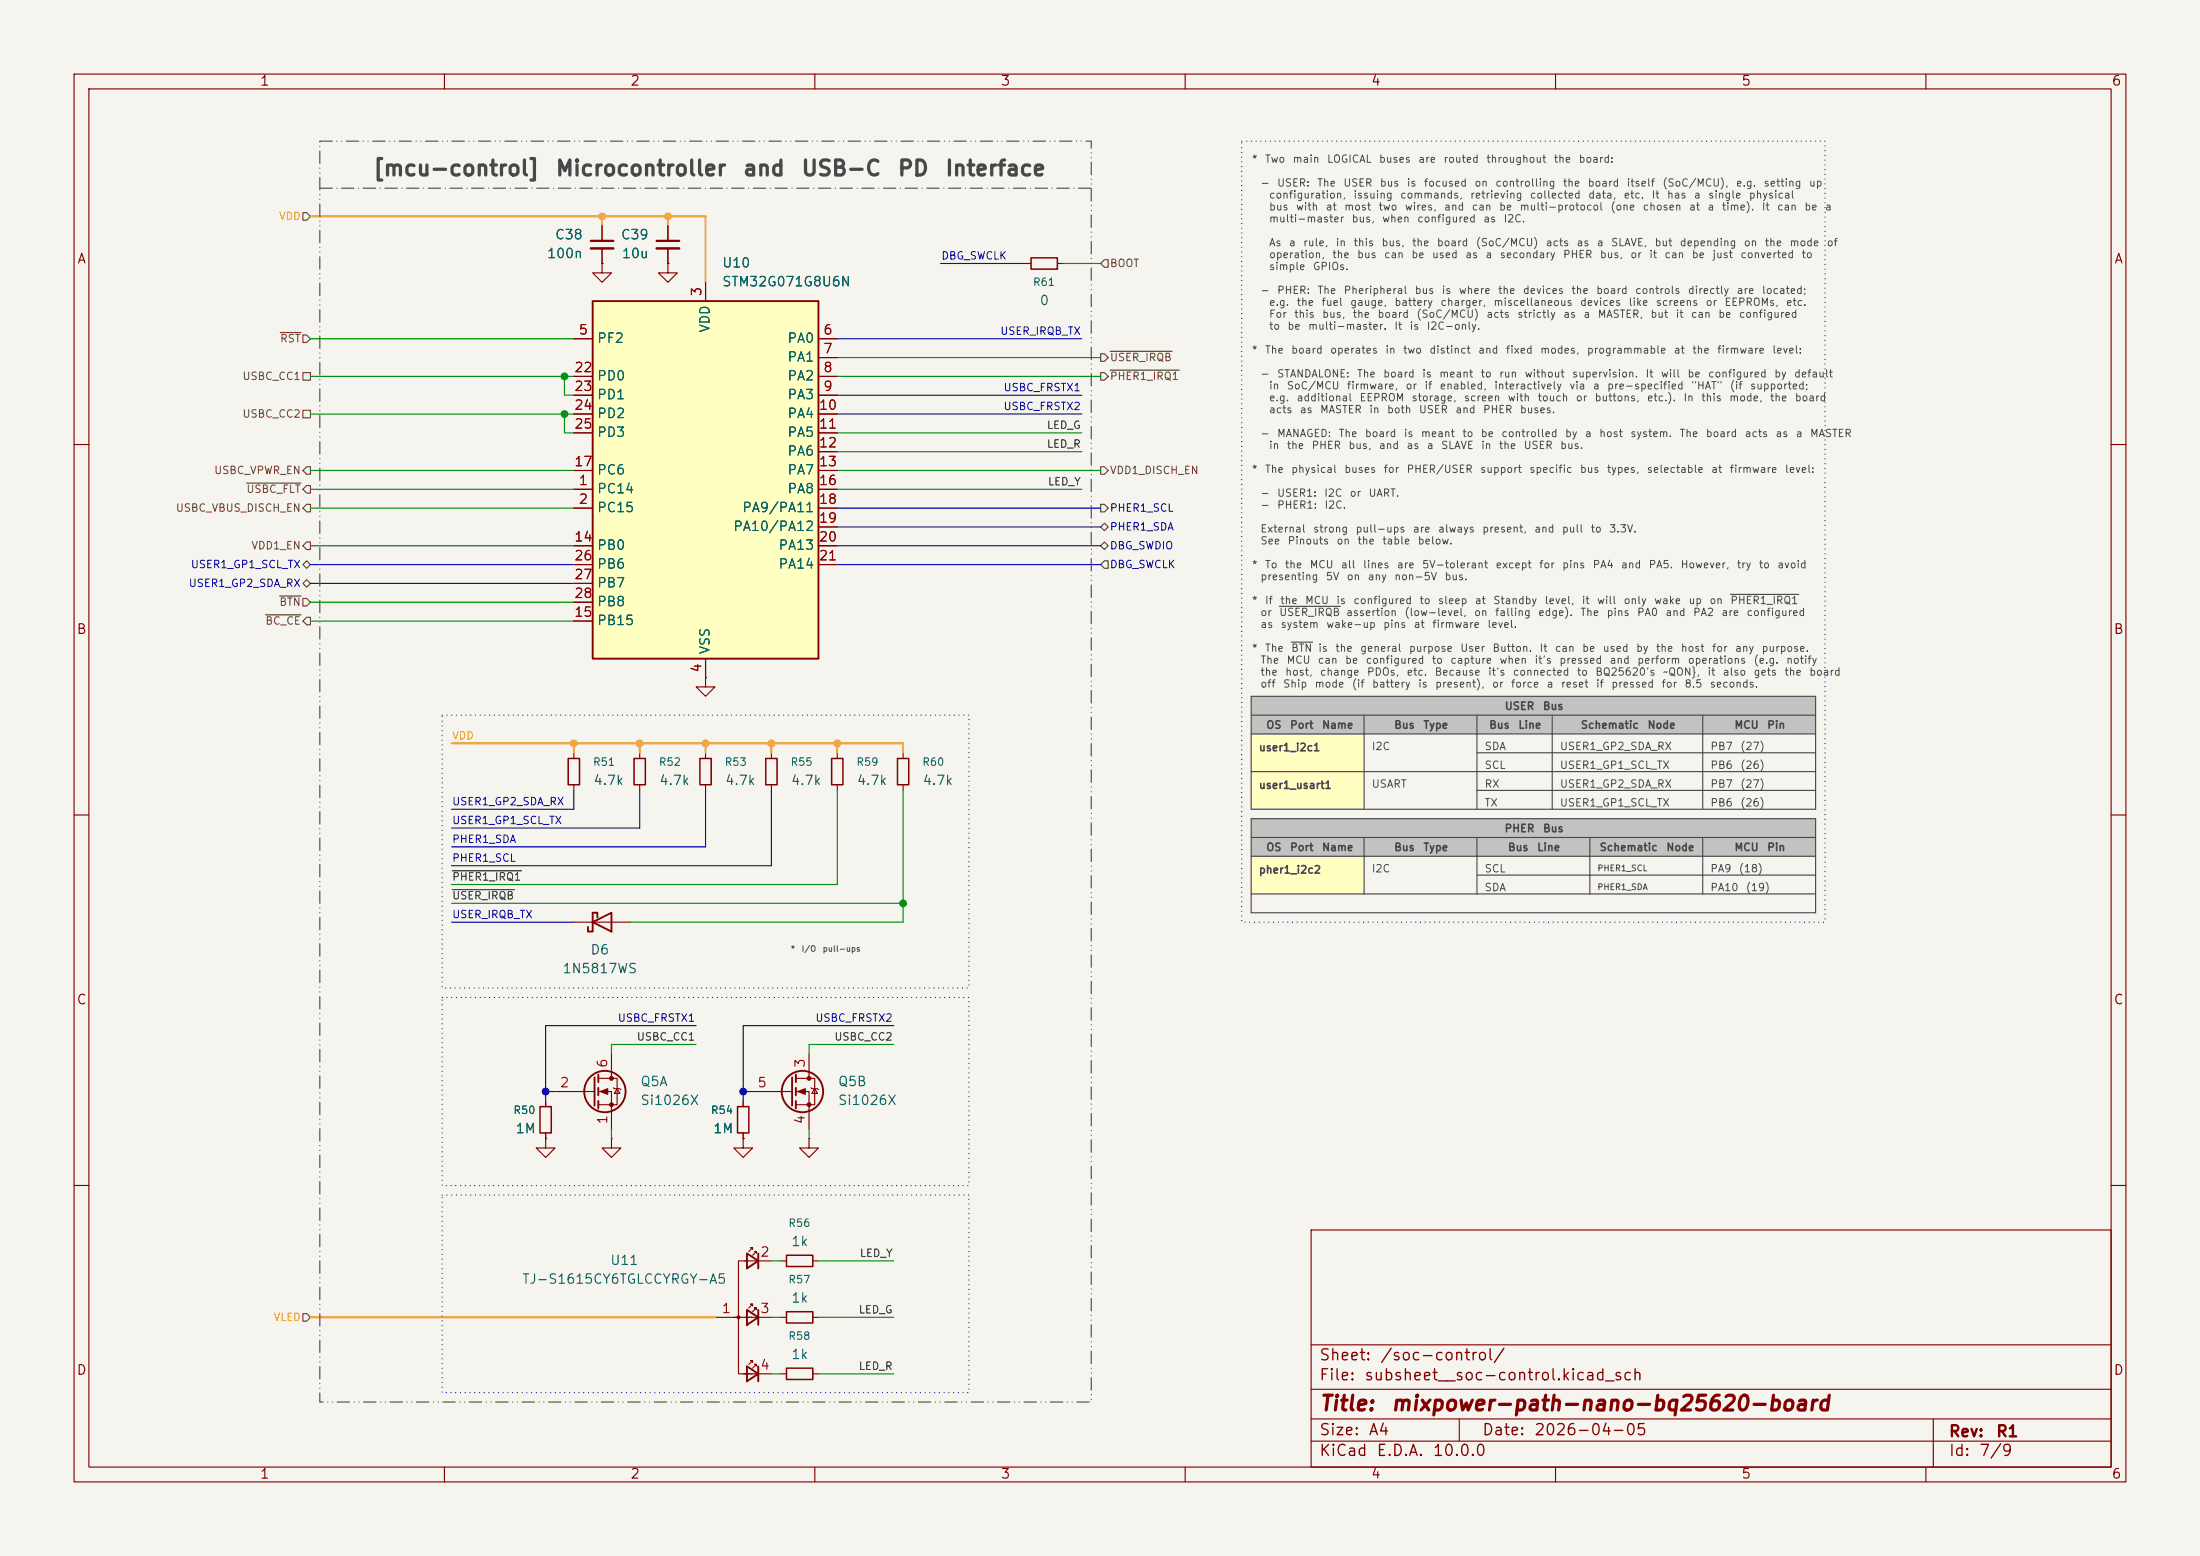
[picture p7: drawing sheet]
<svg xmlns="http://www.w3.org/2000/svg" width="297mm" height="210mm" viewBox="0 0 297 210" stroke-linecap="round" stroke-linejoin="round" font-family="sans-serif">
<path d="M0 0h297v210h-297z" fill="#f5f4ef" stroke="#f5f4ef" stroke-width=".14"/>
<g fill="none" stroke="#840000" stroke-width=".15">
<path d="M10 10h277v190h-277zM12 12h273v186h-273zM60 10v2M110 10v2M160 10v2M210 10v2M260 10v2M10 60h2M285 60h2M10 110h2M285 110h2M10 160h2"/>
<path d="M177 166h108v32h-108zM285 160h2M60 198v2M110 198v2M160 198v2M177 194.5h108M177 191.5h108M177 187.5h108M177 181.5h108M197 191.5v3M210 198v2M260 198v2"/>
<path d="M261 191.5v6.5"/>
</g>
<g fill="#c2c2c2">
<path d="M168.9 110.5h76.2v2.5h-76.2z"/>
<path d="M168.9 113h15.2v2.6h-15.2z"/>
<path d="M184.1 113h15.3v2.6h-15.3z"/>
<path d="M199.4 113h15.2v2.6h-15.2z"/>
<path d="M214.6 113h15.3v2.6h-15.3z"/>
<path d="M229.9 113h15.2v2.6h-15.2z"/>
</g>
<path d="M168.9 115.6h15.2v5.1h-15.2z" fill="#ffffc2"/>
<g fill="#c2c2c2">
<path d="M168.9 94h76.2v2.5h-76.2z"/>
<path d="M168.9 96.5h15.2v2.6h-15.2z"/>
<path d="M184.1 96.5h15.3v2.6h-15.3z"/>
<path d="M199.4 96.5h10.1v2.6h-10.1z"/>
<path d="M209.5 96.5h20.4v2.6h-20.4z"/>
<path d="M229.9 96.5h15.2v2.6h-15.2z"/>
</g>
<g fill="#ffffc2">
<path d="M168.9 99.1h15.2v5h-15.2z"/>
<path d="M168.9 104.1h15.2v5.1h-15.2z"/>
</g>
<path d="M76.7 102.4h1.5v3.5h-1.5zM85.6 102.4h1.5v3.5h-1.5zM94.5 102.4h1.5v3.5h-1.5zM103.4 102.4h1.5v3.5h-1.5zM72.9 149.4h1.5v3.5h-1.5zM99.6 149.4h1.5v3.5h-1.5zM106.2 177h3.5v1.6h-3.5zM106.2 169.4h3.5v1.5h-3.5zM106.2 184.7h3.5v1.5h-3.5z" fill="none" stroke="#840000" stroke-width=".2"/>
<g fill="none" stroke="#840000" stroke-width=".15">
<path d="M81.3 35.6v1.2h-1.3l1.3 1.3 1.2-1.3h-1.2M81.3 35.6h.1M81.3 30.5v2M81.3 33.5v2.1M90.2 35.6v1.2h-1.3l1.3 1.3 1.2-1.3h-1.2M90.2 35.6h.1M90.2 30.5v2M90.2 33.5v2.1M77.5 101.6v.8M77.5 105.9v.8M86.4 101.6v.8M86.4 105.9v.8"/>
<path d="M95.2 101.6v.8M95.2 105.9v.8M104.1 101.6v.8M104.1 105.9v.8M77.5 124.5h7.6M73.7 153.7v1.2h1.2l-1.2 1.3-1.3-1.3h1.3M73.7 153.7h.1M73.7 148.6v.8M73.7 152.9v.8M74.9 147.3h5.4M80.8 145.5h2.5v3.6h-2.5M80.8 147.3h1.7v5.1"/>
<path d="M82.5 153.7v1.2h1.3l-1.3 1.3-1.2-1.3h1.2M82.5 153.7h.1M82.5 142.2v3.3M82.8 146.8l.1 .1h.8l.1 .2M83.3 146.9l.4 .7h-.8zM100.3 153.7v1.2h1.3l-1.3 1.3-1.2-1.3h1.2M100.3 153.7h.1M100.3 148.6v.8M100.3 152.9v.8M101.6 147.3h5.3M107.4 145.5h2.6v3.6h-2.6M107.4 147.3h1.8v5.1"/>
<path d="M109.2 142.2v3.3M109.5 146.8l.1 .1h.8l.1 .2M110 146.9l.4 .7h-.8zM96.5 177.8h7.6M100.6 170.2h3.5M101 170.2h-1.3v15.2h1.3M101.6 168.7v-.3h-.3h.3l-.5 .5M101.6 176.3v-.3h-.3h.3l-.5 .5M102.1 169.2v-.3h-.2h.2l-.5 .5M102.1 176.8v-.3h-.2h.2l-.5 .5M105.4 177.8h.8M105.4 170.2h.8"/>
<path d="M109.7 177.8h.8M109.7 170.2h.8M100.3 185.4h3.8M101.6 183.9v-.3h-.3h.3l-.5 .6M102.1 184.4v-.2h-.2h.2l-.5 .5M105.4 185.4h.8M109.7 185.4h.8"/>
</g>
<g fill="none" stroke="#840000" stroke-width=".25">
<path d="M80 124.5l2.5-1.3v2.5zM80.6 123.8v-.6h-.6v2.5h-.6v-.6M80.3 145.4v3.8M80.8 145v1.1M80.8 146.8v1M80.8 148.6v1M106.9 145.4v3.8M107.4 145v1.1M107.4 146.8v1M107.4 148.6v1M100.8 169.2l1.6 1-1.6 1zM100.8 176.8l1.6 1-1.6 1z"/>
<path d="M102.4 169.2v2M102.4 176.8v2M100.8 184.4l1.6 1-1.6 1zM102.4 184.4v2"/>
<circle cx="81.7" cy="147.3" r="2.79"/>
<circle cx="108.3" cy="147.3" r="2.79"/>
</g>
<g fill="#840000" stroke="#840000" stroke-width=".15">
<path d="M81 147.3l1-.4v.8z"/>
<path d="M107.7 147.3l1-.4v.8z"/>
<circle cx="82.5" cy="145.5" r=".25"/>
<circle cx="82.5" cy="149.1" r=".25"/>
<circle cx="99.7" cy="177.8" r=".2"/>
<circle cx="109.2" cy="145.5" r=".25"/>
<circle cx="109.2" cy="149.1" r=".25"/>
</g>
<path d="M79.8 32.5h3M88.6 32.5h3.1" fill="none" stroke="#840000" stroke-width=".3"/>
<path d="M79.8 33.5h3M88.6 33.5h3.1" fill="none" stroke="#840000" stroke-width=".33"/>
<path d="M80 40.6h30.5v48.3h-30.5z" fill="#ffffc2"/>
<path d="M80 40.6h30.5v48.3h-30.5z" fill="none" stroke="#840000" stroke-width=".25"/>
<g fill="none" stroke="#840000" stroke-width=".15">
<path d="M81.3 35.6h.1M81.3 30.5v2M81.3 33.5v2.1M90.2 35.6h.1M90.2 30.5v2M90.2 33.5v2.1M95.2 38.1v2.5M138.4 35.6h.8M142.7 35.6h.8M77.5 45.7h2.5M77.5 50.8h2.5M77.5 53.3h2.5"/>
<path d="M77.5 55.9h2.5M77.5 58.4h2.5M110.5 45.7h2.5M110.5 48.3h2.5M110.5 50.8h2.5M110.5 53.3h2.5M110.5 55.9h2.5M110.5 58.4h2.5M77.5 66h2.5M77.5 68.6h2.5M77.5 63.5h2.5M77.5 73.7h2.5"/>
<path d="M77.5 76.2h2.5M77.5 78.7h2.5M110.5 66h2.5M110.5 68.6h2.5M110.5 61h2.5M110.5 63.5h2.5M110.5 73.7h2.5M110.5 71.1h2.5M110.5 76.2h2.5M77.5 83.8h2.5M77.5 81.3h2.5M95.2 91.4v1.3h1.3l-1.3 1.3-1.2-1.3h1.2"/>
<path d="M95.2 91.4h.1M95.2 88.9v2.5M113 101.6v.8M113 105.9v.8M121.9 101.6v.8M121.9 105.9v.8M73.7 153.7h.1M73.7 148.6v.8M73.7 152.9v.8M100.3 153.7h.1M100.3 148.6v.8M100.3 152.9v.8"/>
<path d="M109.2 153.7v1.2h1.3l-1.3 1.3-1.3-1.3h1.3M109.2 153.7h.1"/>
</g>
<path d="M139.2 34.8h3.5v1.5h-3.5zM112.3 102.4h1.5v3.5h-1.5zM121.2 102.4h1.5v3.5h-1.5z" fill="none" stroke="#840000" stroke-width=".2"/>
<g fill="none" stroke="#725600" stroke-width=".15">
<path d="M40.9 28.7h.5l.5 .5-.5 .5h-.5zM149.1 35.1h.5v1h-.5l-.5-.5zM37.8 44.9h2.8M40.9 45.2h.5l.5 .5-.5 .5h-.5zM40.9 50.3h1v1h-1zM40.9 55.4h1v1h-1zM148.6 47.8h.5l.5 .5-.5 .5h-.5zM148.6 50.3h.5l.5 .5-.5 .5h-.5zM149.9 47.4h8.3M149.9 50h9.3M33.3 65.2h7.3M40.9 66l.5-.5h.5v1h-.5z"/>
<path d="M40.9 76.2l.5-.5 .5 .5-.5 .5zM40.9 68.6l.5-.5h.5v1h-.5zM40.9 78.7l.5-.5 .5 .5-.5 .5zM41.4 73.2h.5v1h-.5l-.5-.5zM41.4 63h.5v1h-.5l-.5-.5zM148.6 63h.5l.5 .5-.5 .5h-.5zM148.6 68.1h.5l.5 .5-.5 .5h-.5zM148.6 73.7l.5-.5 .5 .5-.5 .5zM148.6 71.1l.5-.5 .5 .5-.5 .5zM149.1 75.7h.5v1h-.5l-.5-.5zM35.8 83h4.8M37.7 80.4h2.9"/>
<path d="M40.9 83.8l.5-.5h.5v1h-.5zM40.9 80.8h.5l.5 .5-.5 .5h-.5zM40.9 177.3h.5l.5 .5-.5 .5h-.5z"/>
</g>
<path d="M61.1 117.5h9.3M61.1 120.1h8.3" fill="none" stroke="#0f0f0f" stroke-width=".15"/>
<g fill="none" stroke="#484848" stroke-width=".15">
<path d="M168.9 94h76.2v15.2h-76.2zM168.9 96.5h76.2M168.9 99.1h76.2M172.7 81.8h8.3M174.3 86.7h2.9M184.1 96.5v12.7M199.4 96.5v12.7M209.5 96.5v12.7M229.9 96.5v12.7M233.6 80.2h9.2M168.9 113h76.2M168.9 115.6h76.2"/>
<path d="M168.9 110.5h76.2v12.7h-76.2zM168.9 104.1h76.2M184.1 113v7.7M199.4 113v7.7M199.4 118.1h45.7M199.4 101.6h45.7M199.4 106.7h45.7M214.6 113v7.7M229.9 113v7.7M168.9 120.7h76.2"/>
</g>
<path d="M43.2 25.4h104.1" fill="none" stroke="#484848" stroke-width=".15" stroke-dasharray="1.7 .6 0 .6"/>
<path d="M41.9 29.2h53.3v8.9M81.3 29.2v1.3M90.2 29.2v1.3M61 100.3h60.9v1.3M77.5 100.3v1.3M86.4 100.3v1.3M95.2 100.3v1.3M104.1 100.3v1.3M113 100.3v1.3M41.9 177.8h54.6" fill="none" stroke="#f90" stroke-width=".25"/>
<g fill="none" stroke="#009600" stroke-width=".15">
<path d="M143.5 35.6h5.1M41.9 55.9h35.6M41.9 50.8h35.6M41.9 45.7h35.6M76.2 50.8v2.5h1.3M76.2 55.9v2.5h1.3M113 50.8h35.6M113 58.4h33M113 48.3h35.6M41.9 66h35.6M41.9 68.6h35.6M41.9 63.5h35.6"/>
<path d="M41.9 73.7h35.6M113 66h33M113 63.5h35.6M113 61h33M41.9 83.8h35.6M41.9 81.3h35.6M113 106.7v12.7h-52M121.9 106.7v17.8h-36.8M61 121.9h60.9M82.5 152.4v1.3M94 141h-11.5v1.2M109.2 152.4v1.3"/>
<path d="M120.6 141h-11.4v1.2M104.1 170.2h1.3M104.1 177.8h1.3M110.5 170.2h10.1M110.5 177.8h10.1M104.1 185.4h1.3M110.5 185.4h10.1"/>
</g>
<g fill="none" stroke="#0000c2" stroke-width=".15">
<path d="M127 35.6h11.4M113 45.7h33M113 55.9h33M113 53.3h33M41.9 76.2h35.6M41.9 78.7h35.6M113 76.2h35.6M113 73.7h35.6M113 71.1h35.6M113 68.6h35.6M77.5 106.7v2.5h-16.5M86.4 106.7v5.1h-25.4"/>
<path d="M95.2 106.7v7.6h-34.2M104.1 106.7v10.1h-43.1M61 124.5h16.5M94 138.4h-20.3v10.2M120.6 138.4h-20.3v10.2M73.7 147.3h1.2M100.3 147.3h1.3"/>
</g>
<path d="M167.6 19.1h78.8v105.4h-78.8zM59.7 96.5h71.1v36.9h-71.1zM59.7 134.6h71.1v25.4h-71.1zM59.7 161.3h71.1v26.7h-71.1z" fill="none" stroke="#0000c2" stroke-width=".15" stroke-dasharray="0 .6"/>
<path d="M43.2 19.1h104.1v170.1h-104.1z" fill="none" stroke="#484848" stroke-width=".15" stroke-dasharray="1.7 .6 0 .6 0 .6"/>
<g fill="#f90" stroke="#f90" stroke-width=".14">
<circle cx="95.2" cy="100.3" r=".46"/>
<circle cx="113" cy="100.3" r=".46"/>
<circle cx="104.1" cy="100.3" r=".46"/>
<circle cx="90.2" cy="29.2" r=".46"/>
<circle cx="81.3" cy="29.2" r=".46"/>
<circle cx="86.4" cy="100.3" r=".46"/>
<circle cx="77.5" cy="100.3" r=".46"/>
</g>
<g fill="#009600" stroke="#009600" stroke-width=".14">
<circle cx="76.2" cy="55.9" r=".46"/>
<circle cx="76.2" cy="50.8" r=".46"/>
<circle cx="121.9" cy="121.9" r=".46"/>
</g>
<g fill="#0000c2" stroke="#0000c2" stroke-width=".14">
<circle cx="73.7" cy="147.3" r=".46"/>
<circle cx="100.3" cy="147.3" r=".46"/>
</g>
<g font-size="2" fill="#484848">
<text x="50.3" y="24.2">[mcu-control]</text>
<text x="74.9" y="24.2">Microcontroller</text>
<text x="100.2" y="24.2">and</text>
<text x="108.1" y="24.2">USB-C</text>
<text x="121.1" y="24.2">PD</text>
<text x="127.5" y="24.2">Interface</text>
</g>
<g font-size="2" fill="#840000">
<text x="178" y="190.9">Title:</text>
<text x="187.7" y="190.9">mixpower-path-nano-bq25620-board</text>
</g>
<g font-size="1.5" fill="#840000">
<text x="178" y="184">Sheet:</text>
<text x="186.2" y="184">/soc-control/</text>
<text x="178" y="186.7">File:</text>
<text x="184.1" y="186.7">subsheet__soc-control.kicad_sch</text>
<text x="178" y="196.9">KiCad</text>
<text x="178" y="194.1">Size:</text>
<text x="184.7" y="194.1">A4</text>
<text x="185.7" y="196.9">E.D.A.</text>
<text x="193.3" y="196.9">10.0.0</text>
<text x="200" y="194.1">Date:</text>
<text x="207" y="194.1">2026-04-05</text>
<text x="263" y="194.3">Rev:</text>
<text x="263" y="196.9">Id:</text>
<text x="267.1" y="196.9">7/9</text>
<text x="269.4" y="194.3">R1</text>
</g>
<g font-size="1.3" fill="#840000">
<text x="35" y="11.9">1</text>
<text x="85" y="11.9">2</text>
<text x="135" y="11.9">3</text>
<text x="185" y="11.9">4</text>
<text x="235" y="11.9">5</text>
<text x="285" y="11.9">6</text>
<text x="10.3" y="35.9">A</text>
<text x="285.3" y="35.9">A</text>
<text x="10.3" y="85.9">B</text>
<text x="285.3" y="85.9">B</text>
<text x="10.3" y="135.9">C</text>
<text x="285.3" y="135.9">C</text>
<text x="10.3" y="185.9">D</text>
<text x="285.3" y="185.9">D</text>
<text x="35" y="199.9">1</text>
<text x="85" y="199.9">2</text>
<text x="135" y="199.9">3</text>
<text x="185" y="199.9">4</text>
<text x="235" y="199.9">5</text>
<text x="285" y="199.9">6</text>
</g>
<g font-size="1.3" fill="#006464">
<text x="73.7" y="35.2">100n</text>
<text x="74.8" y="32.6">C38</text>
<text x="83.7" y="32.6">C39</text>
<text x="83.8" y="35.2">10u</text>
<text x="97.4" y="36.4">U10</text>
<text x="97.4" y="39">STM32G071G8U6N</text>
<text x="140.3" y="41.5">0</text>
<text x="80.5" y="46.6">PF2</text>
<text x="96.1" y="45" transform="rotate(-90 96.1 45)">VDD</text>
<text x="106.2" y="46.6">PA0</text>
<text x="80.5" y="51.7">PD0</text>
<text x="106.2" y="49.1">PA1</text>
<text x="106.2" y="51.7">PA2</text>
<text x="80.5" y="54.2">PD1</text>
<text x="80.5" y="56.7">PD2</text>
<text x="80.5" y="59.3">PD3</text>
<text x="106.2" y="54.2">PA3</text>
<text x="106.2" y="56.7">PA4</text>
<text x="106.2" y="59.3">PA5</text>
<text x="80.5" y="64.4">PC6</text>
<text x="106.2" y="61.8">PA6</text>
<text x="106.2" y="64.4">PA7</text>
<text x="80.5" y="66.9">PC14</text>
<text x="80.5" y="69.4">PC15</text>
<text x="98.9" y="72">PA10/PA12</text>
<text x="100.1" y="69.4">PA9/PA11</text>
<text x="106.2" y="66.9">PA8</text>
<text x="80.5" y="74.5">PB0</text>
<text x="80.5" y="77.1">PB6</text>
<text x="105" y="74.5">PA13</text>
<text x="105" y="77.1">PA14</text>
<text x="80.5" y="79.6">PB7</text>
<text x="80.5" y="82.1">PB8</text>
<text x="80.5" y="84.7">PB15</text>
<text x="96.1" y="88.4" transform="rotate(-90 96.1 88.4)">VSS</text>
<text x="80" y="106.3">4.7k</text>
<text x="88.9" y="106.3">4.7k</text>
<text x="97.8" y="106.3">4.7k</text>
<text x="106.7" y="106.3">4.7k</text>
<text x="115.6" y="106.3">4.7k</text>
<text x="124.5" y="106.3">4.7k</text>
<text x="75.8" y="131.7">1N5817WS</text>
<text x="79.6" y="129.1">D6</text>
<text x="86.4" y="146.9">Q5A</text>
<text x="86.4" y="149.5">Si1026X</text>
<text x="113" y="146.9">Q5B</text>
<text x="113" y="149.5">Si1026X</text>
<text x="69.5" y="153.3">1M</text>
<text x="96.2" y="153.3">1M</text>
<text x="70.4" y="173.6">TJ-S1615CY6TGLCCYRGY-A5</text>
<text x="82.3" y="171">U11</text>
<text x="106.7" y="168.5">1k</text>
<text x="106.7" y="176.1">1k</text>
<text x="106.7" y="183.7">1k</text>
</g>
<g font-size="1.3" fill="#a90000">
<text x="95" y="40.1" transform="rotate(-90 95 40.1)">3</text>
<text x="78" y="45.5">5</text>
<text x="111.1" y="45.5">6</text>
<text x="77.4" y="50.5">22</text>
<text x="77.4" y="53.1">23</text>
<text x="111.1" y="48">7</text>
<text x="111.1" y="50.5">8</text>
<text x="111.1" y="53.1">9</text>
<text x="77.4" y="55.6">24</text>
<text x="77.4" y="58.2">25</text>
<text x="110.4" y="55.6">10</text>
<text x="110.4" y="58.2">11</text>
<text x="77.4" y="63.2">17</text>
<text x="78" y="65.8">1</text>
<text x="110.4" y="60.7">12</text>
<text x="110.4" y="63.2">13</text>
<text x="110.4" y="65.8">16</text>
<text x="78" y="68.3">2</text>
<text x="110.4" y="68.3">18</text>
<text x="110.4" y="70.9">19</text>
<text x="77.4" y="73.4">14</text>
<text x="77.4" y="75.9">26</text>
<text x="110.4" y="73.4">20</text>
<text x="110.4" y="75.9">21</text>
<text x="77.4" y="83.6">15</text>
<text x="77.4" y="78.5">27</text>
<text x="77.4" y="81">28</text>
<text x="95" y="90.9" transform="rotate(-90 95 90.9)">4</text>
<text x="75.5" y="147.1">2</text>
<text x="82.3" y="144.2" transform="rotate(-90 82.3 144.2)">6</text>
<text x="102.2" y="147.1">5</text>
<text x="109" y="144.2" transform="rotate(-90 109 144.2)">3</text>
<text x="82.3" y="151.8" transform="rotate(-90 82.3 151.8)">1</text>
<text x="109" y="151.8" transform="rotate(-90 109 151.8)">4</text>
<text x="102.5" y="169.9">2</text>
<text x="97.3" y="177.5">1</text>
<text x="102.5" y="177.5">3</text>
<text x="102.5" y="185.2">4</text>
</g>
<g font-size="1" fill="#484848">
<text x="168.9" y="22.2">*</text>
<text x="170.7" y="22.2">Two</text>
<text x="174.4" y="22.2">main</text>
<text x="179.1" y="22.2">LOGICAL</text>
<text x="186.1" y="22.2">buses</text>
<text x="191.4" y="22.2">are</text>
<text x="194.8" y="22.2">routed</text>
<text x="200.6" y="22.2">throughout</text>
<text x="209.7" y="22.2">the</text>
<text x="213" y="22.2">board:</text>
<text x="170.1" y="25.4">-</text>
<text x="171.2" y="27">configuration,</text>
<text x="171.2" y="28.7">bus</text>
<text x="172.3" y="25.4">USER:</text>
<text x="174.9" y="28.7">with</text>
<text x="177.7" y="25.4">The</text>
<text x="178.9" y="28.7">at</text>
<text x="181.3" y="25.4">USER</text>
<text x="181.4" y="28.7">most</text>
<text x="182.6" y="27">issuing</text>
<text x="186" y="28.7">two</text>
<text x="186.2" y="25.4">bus</text>
<text x="188.9" y="27">commands,</text>
<text x="189.6" y="28.7">wires,</text>
<text x="189.8" y="25.4">is</text>
<text x="192.1" y="25.4">focused</text>
<text x="194.9" y="28.7">and</text>
<text x="198.4" y="27">retrieving</text>
<text x="198.6" y="28.7">can</text>
<text x="199" y="25.4">on</text>
<text x="201.8" y="25.4">controlling</text>
<text x="202.3" y="28.7">be</text>
<text x="205.1" y="28.7">multi-protocol</text>
<text x="206.5" y="27">collected</text>
<text x="210.9" y="25.4">the</text>
<text x="214.3" y="25.4">board</text>
<text x="214.3" y="27">data,</text>
<text x="217.3" y="28.7">(one</text>
<text x="219.1" y="27">etc.</text>
<text x="219.5" y="25.4">itself</text>
<text x="221.7" y="28.7">chosen</text>
<text x="222.9" y="27">It</text>
<text x="224.3" y="25.4">(SoC/MCU),</text>
<text x="225" y="27">has</text>
<text x="227.9" y="28.7">at</text>
<text x="228.6" y="27">a</text>
<text x="230.4" y="28.7">a</text>
<text x="230.5" y="27">single</text>
<text x="232.4" y="28.7">time).</text>
<text x="234.3" y="25.4">e.g.</text>
<text x="236" y="27">physical</text>
<text x="237.8" y="28.7">It</text>
<text x="238" y="25.4">setting</text>
<text x="239.8" y="28.7">can</text>
<text x="243.5" y="28.7">be</text>
<text x="244.1" y="25.4">up</text>
<text x="246.3" y="28.7">a</text>
<text x="171.2" y="30.3">multi-master</text>
<text x="171.2" y="33.5">As</text>
<text x="171.2" y="35.1">operation,</text>
<text x="173.9" y="33.5">a</text>
<text x="175.8" y="33.5">rule,</text>
<text x="179.8" y="35.1">the</text>
<text x="180.2" y="33.5">in</text>
<text x="182.4" y="30.3">bus,</text>
<text x="182.6" y="33.5">this</text>
<text x="183.1" y="35.1">bus</text>
<text x="186.4" y="33.5">bus,</text>
<text x="186.5" y="30.3">when</text>
<text x="186.8" y="35.1">can</text>
<text x="190.5" y="35.1">be</text>
<text x="190.5" y="33.5">the</text>
<text x="191.2" y="30.3">configured</text>
<text x="193.2" y="35.1">used</text>
<text x="193.9" y="33.5">board</text>
<text x="197.7" y="35.1">as</text>
<text x="199.1" y="33.5">(SoC/MCU)</text>
<text x="200.2" y="30.3">as</text>
<text x="200.5" y="35.1">a</text>
<text x="202.4" y="35.1">secondary</text>
<text x="202.9" y="30.3">I2C.</text>
<text x="208.6" y="33.5">acts</text>
<text x="210.9" y="35.1">PHER</text>
<text x="212.8" y="33.5">as</text>
<text x="215.5" y="33.5">a</text>
<text x="215.9" y="35.1">bus,</text>
<text x="217.4" y="33.5">SLAVE,</text>
<text x="220" y="35.1">or</text>
<text x="222.6" y="35.1">it</text>
<text x="223.3" y="33.5">but</text>
<text x="224.6" y="35.1">can</text>
<text x="226.7" y="33.5">depending</text>
<text x="228.3" y="35.1">be</text>
<text x="231.1" y="35.1">just</text>
<text x="234.9" y="35.1">converted</text>
<text x="235.3" y="33.5">on</text>
<text x="238.2" y="33.5">the</text>
<text x="241.5" y="33.5">mode</text>
<text x="243.1" y="35.1">to</text>
<text x="246.5" y="33.5">of</text>
<text x="170.1" y="39.9">-</text>
<text x="171.2" y="36.7">simple</text>
<text x="171.2" y="41.5">e.g.</text>
<text x="172.3" y="39.9">PHER:</text>
<text x="175" y="41.5">the</text>
<text x="177.2" y="36.7">GPIOs.</text>
<text x="177.8" y="39.9">The</text>
<text x="178.3" y="41.5">fuel</text>
<text x="181.3" y="39.9">Pheripheral</text>
<text x="182.2" y="41.5">gauge,</text>
<text x="188.2" y="41.5">battery</text>
<text x="190.9" y="39.9">bus</text>
<text x="194.4" y="41.5">charger,</text>
<text x="194.5" y="39.9">is</text>
<text x="196.9" y="39.9">where</text>
<text x="201.5" y="41.5">miscellaneous</text>
<text x="202.2" y="39.9">the</text>
<text x="205.5" y="39.9">devices</text>
<text x="212.1" y="39.9">the</text>
<text x="213.2" y="41.5">devices</text>
<text x="215.4" y="39.9">board</text>
<text x="219.8" y="41.5">like</text>
<text x="220.7" y="39.9">controls</text>
<text x="223.5" y="41.5">screens</text>
<text x="227.8" y="39.9">directly</text>
<text x="230.2" y="41.5">or</text>
<text x="232.7" y="41.5">EEPROMs,</text>
<text x="234.4" y="39.9">are</text>
<text x="237.8" y="39.9">located;</text>
<text x="241" y="41.5">etc.</text>
<text x="168.9" y="48">*</text>
<text x="170.7" y="48">The</text>
<text x="171.2" y="43.1">For</text>
<text x="171.2" y="44.7">to</text>
<text x="173.7" y="44.7">be</text>
<text x="174.2" y="48">board</text>
<text x="174.6" y="43.1">this</text>
<text x="176.5" y="44.7">multi-master.</text>
<text x="178.4" y="43.1">bus,</text>
<text x="179.5" y="48">operates</text>
<text x="182.5" y="43.1">the</text>
<text x="185.9" y="43.1">board</text>
<text x="186.9" y="48">in</text>
<text x="188.1" y="44.7">It</text>
<text x="189.3" y="48">two</text>
<text x="190.2" y="44.7">is</text>
<text x="191.1" y="43.1">(SoC/MCU)</text>
<text x="192.5" y="44.7">I2C-only.</text>
<text x="192.9" y="48">distinct</text>
<text x="199.5" y="48">and</text>
<text x="200.6" y="43.1">acts</text>
<text x="203.2" y="48">fixed</text>
<text x="204.7" y="43.1">strictly</text>
<text x="207.8" y="48">modes,</text>
<text x="211" y="43.1">as</text>
<text x="213.7" y="43.1">a</text>
<text x="214.1" y="48">programmable</text>
<text x="215.6" y="43.1">MASTER,</text>
<text x="222.7" y="43.1">but</text>
<text x="225.9" y="48">at</text>
<text x="226.1" y="43.1">it</text>
<text x="228.2" y="43.1">can</text>
<text x="228.4" y="48">the</text>
<text x="231.7" y="48">firmware</text>
<text x="231.9" y="43.1">be</text>
<text x="234.7" y="43.1">configured</text>
<text x="239.2" y="48">level:</text>
<text x="170.1" y="51.2">-</text>
<text x="171.2" y="52.8">in</text>
<text x="172.3" y="51.2">STANDALONE:</text>
<text x="173.6" y="52.8">SoC/MCU</text>
<text x="181.7" y="52.8">firmware,</text>
<text x="183.1" y="51.2">The</text>
<text x="186.7" y="51.2">board</text>
<text x="189.7" y="52.8">or</text>
<text x="191.9" y="51.2">is</text>
<text x="192.2" y="52.8">if</text>
<text x="194.2" y="51.2">meant</text>
<text x="194.3" y="52.8">enabled,</text>
<text x="199.8" y="51.2">to</text>
<text x="201.6" y="52.8">interactively</text>
<text x="202.3" y="51.2">run</text>
<text x="205.7" y="51.2">without</text>
<text x="211.8" y="52.8">via</text>
<text x="212.1" y="51.2">supervision.</text>
<text x="215" y="52.8">a</text>
<text x="216.9" y="52.8">pre-specified</text>
<text x="222.1" y="51.2">It</text>
<text x="224.1" y="51.2">will</text>
<text x="227.7" y="51.2">be</text>
<text x="228.2" y="52.8">&quot;HAT&quot;</text>
<text x="230.5" y="51.2">configured</text>
<text x="233.4" y="52.8">(if</text>
<text x="236.2" y="52.8">supported;</text>
<text x="239.4" y="51.2">by</text>
<text x="242.1" y="51.2">default</text>
<text x="170.1" y="59.2">-</text>
<text x="171.2" y="54.4">e.g.</text>
<text x="171.2" y="56">acts</text>
<text x="172.3" y="59.2">MANAGED:</text>
<text x="175" y="54.4">additional</text>
<text x="175.4" y="56">as</text>
<text x="178.1" y="56">MASTER</text>
<text x="180.6" y="59.2">The</text>
<text x="183.5" y="54.4">EEPROM</text>
<text x="184.2" y="59.2">board</text>
<text x="184.8" y="56">in</text>
<text x="187.2" y="56">both</text>
<text x="189.4" y="59.2">is</text>
<text x="190.5" y="54.4">storage,</text>
<text x="191.5" y="56">USER</text>
<text x="191.7" y="59.2">meant</text>
<text x="196.4" y="56">and</text>
<text x="197.3" y="59.2">to</text>
<text x="197.5" y="54.4">screen</text>
<text x="199.8" y="59.2">be</text>
<text x="200.1" y="56">PHER</text>
<text x="202.6" y="59.2">controlled</text>
<text x="203.5" y="54.4">with</text>
<text x="205.1" y="56">buses.</text>
<text x="207.5" y="54.4">touch</text>
<text x="211.2" y="59.2">by</text>
<text x="212.7" y="54.4">or</text>
<text x="213.9" y="59.2">a</text>
<text x="215.2" y="54.4">buttons,</text>
<text x="215.8" y="59.2">host</text>
<text x="220" y="59.2">system.</text>
<text x="222.3" y="54.4">etc.).</text>
<text x="226.7" y="59.2">The</text>
<text x="227.2" y="54.4">In</text>
<text x="229.6" y="54.4">this</text>
<text x="230.2" y="59.2">board</text>
<text x="233.4" y="54.4">mode,</text>
<text x="235.5" y="59.2">acts</text>
<text x="238.9" y="54.4">the</text>
<text x="239.6" y="59.2">as</text>
<text x="242.2" y="54.4">board</text>
<text x="242.3" y="59.2">a</text>
<text x="244.3" y="59.2">MASTER</text>
<text x="168.9" y="64.1">*</text>
<text x="170.7" y="64.1">The</text>
<text x="171.2" y="60.8">in</text>
<text x="173.6" y="60.8">the</text>
<text x="174.2" y="64.1">physical</text>
<text x="177" y="60.8">PHER</text>
<text x="181.4" y="64.1">buses</text>
<text x="182" y="60.8">bus,</text>
<text x="186.1" y="60.8">and</text>
<text x="186.7" y="64.1">for</text>
<text x="189.8" y="60.8">as</text>
<text x="189.8" y="64.1">PHER/USER</text>
<text x="192.5" y="60.8">a</text>
<text x="194.5" y="60.8">SLAVE</text>
<text x="199.7" y="64.1">support</text>
<text x="199.9" y="60.8">in</text>
<text x="202.3" y="60.8">the</text>
<text x="205.6" y="60.8">USER</text>
<text x="206.4" y="64.1">specific</text>
<text x="210.5" y="60.8">bus.</text>
<text x="213.2" y="64.1">bus</text>
<text x="216.8" y="64.1">types,</text>
<text x="222.2" y="64.1">selectable</text>
<text x="230.9" y="64.1">at</text>
<text x="233.4" y="64.1">firmware</text>
<text x="240.9" y="64.1">level:</text>
<text x="170.1" y="67.3">-</text>
<text x="170.1" y="68.9">-</text>
<text x="172.3" y="67.3">USER1:</text>
<text x="172.3" y="68.9">PHER1:</text>
<text x="178.7" y="67.3">I2C</text>
<text x="178.7" y="68.9">I2C.</text>
<text x="182.1" y="67.3">or</text>
<text x="184.7" y="67.3">UART.</text>
<text x="168.9" y="76.9">*</text>
<text x="170.1" y="72.1">External</text>
<text x="170.1" y="73.7">See</text>
<text x="170.7" y="76.9">To</text>
<text x="173.4" y="76.9">the</text>
<text x="173.8" y="73.7">Pinouts</text>
<text x="176.7" y="76.9">MCU</text>
<text x="177.2" y="72.1">strong</text>
<text x="180.3" y="73.7">on</text>
<text x="180.9" y="76.9">all</text>
<text x="182.9" y="72.1">pull-ups</text>
<text x="183.2" y="73.7">the</text>
<text x="183.9" y="76.9">lines</text>
<text x="186.5" y="73.7">table</text>
<text x="188.5" y="76.9">are</text>
<text x="190.7" y="72.1">are</text>
<text x="191.3" y="73.7">below.</text>
<text x="191.9" y="76.9">5V-tolerant</text>
<text x="194.1" y="72.1">always</text>
<text x="200" y="72.1">present,</text>
<text x="201.8" y="76.9">except</text>
<text x="207" y="72.1">and</text>
<text x="207.7" y="76.9">for</text>
<text x="210.8" y="72.1">pull</text>
<text x="210.8" y="76.9">pins</text>
<text x="214.7" y="72.1">to</text>
<text x="214.9" y="76.9">PA4</text>
<text x="217.1" y="72.1">3.3V.</text>
<text x="218.8" y="76.9">and</text>
<text x="222.5" y="76.9">PA5.</text>
<text x="226.8" y="76.9">However,</text>
<text x="234.4" y="76.9">try</text>
<text x="237.4" y="76.9">to</text>
<text x="239.9" y="76.9">avoid</text>
<text x="168.9" y="81.8">*</text>
<text x="170.1" y="78.6">presenting</text>
<text x="170.1" y="83.4">or</text>
<text x="170.7" y="81.8">If</text>
<text x="172.6" y="83.4">USER_IRQB</text>
<text x="172.8" y="81.8">the</text>
<text x="176.1" y="81.8">MCU</text>
<text x="178.9" y="78.6">5V</text>
<text x="180.3" y="81.8">is</text>
<text x="181.6" y="83.4">assertion</text>
<text x="181.7" y="78.6">on</text>
<text x="182.6" y="81.8">configured</text>
<text x="184.6" y="78.6">any</text>
<text x="188.1" y="78.6">non-5V</text>
<text x="189.5" y="83.4">(low-level,</text>
<text x="191.5" y="81.8">to</text>
<text x="194" y="81.8">sleep</text>
<text x="194.9" y="78.6">bus.</text>
<text x="198.9" y="83.4">on</text>
<text x="199" y="81.8">at</text>
<text x="201.5" y="81.8">Standby</text>
<text x="201.7" y="83.4">falling</text>
<text x="207.6" y="83.4">edge).</text>
<text x="208.4" y="81.8">level,</text>
<text x="213.3" y="83.4">The</text>
<text x="213.5" y="81.8">it</text>
<text x="215.5" y="81.8">will</text>
<text x="216.8" y="83.4">pins</text>
<text x="219.1" y="81.8">only</text>
<text x="220.9" y="83.4">PA0</text>
<text x="223.2" y="81.8">wake</text>
<text x="224.7" y="83.4">and</text>
<text x="227.9" y="81.8">up</text>
<text x="228.5" y="83.4">PA2</text>
<text x="230.7" y="81.8">on</text>
<text x="232.3" y="83.4">are</text>
<text x="233.5" y="81.8">PHER1_IRQ1</text>
<text x="235.7" y="83.4">configured</text>
<text x="168.9" y="88.2">*</text>
<text x="170.1" y="85">as</text>
<text x="170.1" y="89.8">The</text>
<text x="170.7" y="88.2">The</text>
<text x="172.8" y="85">system</text>
<text x="173.6" y="89.8">MCU</text>
<text x="174.2" y="88.2">BTN</text>
<text x="177.8" y="89.8">can</text>
<text x="177.9" y="88.2">is</text>
<text x="179" y="85">wake-up</text>
<text x="180.2" y="88.2">the</text>
<text x="181.5" y="89.8">be</text>
<text x="183.5" y="88.2">general</text>
<text x="184.3" y="89.8">configured</text>
<text x="186.7" y="85">pins</text>
<text x="190.1" y="88.2">purpose</text>
<text x="190.8" y="85">at</text>
<text x="193.2" y="89.8">to</text>
<text x="193.3" y="85">firmware</text>
<text x="195.7" y="89.8">capture</text>
<text x="197.1" y="88.2">User</text>
<text x="200.7" y="85">level.</text>
<text x="201.4" y="88.2">Button.</text>
<text x="202.3" y="89.8">when</text>
<text x="207.1" y="89.8">it's</text>
<text x="207.8" y="88.2">It</text>
<text x="209.8" y="88.2">can</text>
<text x="210.4" y="89.8">pressed</text>
<text x="213.5" y="88.2">be</text>
<text x="216.3" y="88.2">used</text>
<text x="217.2" y="89.8">and</text>
<text x="220.8" y="88.2">by</text>
<text x="220.9" y="89.8">perform</text>
<text x="223.5" y="88.2">the</text>
<text x="226.8" y="88.2">host</text>
<text x="227.8" y="89.8">operations</text>
<text x="231" y="88.2">for</text>
<text x="234.1" y="88.2">any</text>
<text x="236.7" y="89.8">(e.g.</text>
<text x="237.7" y="88.2">purpose.</text>
<text x="241.1" y="89.8">notify</text>
<text x="170.1" y="91.4">the</text>
<text x="170.1" y="93">off</text>
<text x="173.1" y="93">Ship</text>
<text x="173.4" y="91.4">host,</text>
<text x="177.4" y="93">mode</text>
<text x="178.1" y="91.4">change</text>
<text x="182.4" y="93">(if</text>
<text x="184.5" y="91.4">PDOs,</text>
<text x="185.1" y="93">battery</text>
<text x="189.8" y="91.4">etc.</text>
<text x="191.4" y="93">is</text>
<text x="193.6" y="91.4">Because</text>
<text x="193.7" y="93">present),</text>
<text x="200.8" y="91.4">it's</text>
<text x="201.3" y="93">or</text>
<text x="203.9" y="93">force</text>
<text x="204.2" y="91.4">connected</text>
<text x="208.7" y="93">a</text>
<text x="210.6" y="93">reset</text>
<text x="212.8" y="91.4">to</text>
<text x="215.3" y="91.4">BQ25620's</text>
<text x="215.4" y="93">if</text>
<text x="217.4" y="93">pressed</text>
<text x="224.2" y="93">for</text>
<text x="224.4" y="91.4">~QON},</text>
<text x="227.3" y="93">8.5</text>
<text x="230.4" y="91.4">it</text>
<text x="230.7" y="93">seconds.</text>
<text x="232.5" y="91.4">also</text>
<text x="236.7" y="91.4">gets</text>
<text x="240.8" y="91.4">the</text>
<text x="244.2" y="91.4">board</text>
<text x="169.9" y="101.6">user1_i2c1</text>
<text x="170.9" y="98.6">OS</text>
<text x="174.1" y="98.6">Port</text>
<text x="178.4" y="98.6">Name</text>
<text x="185.1" y="101.5">I2C</text>
<text x="188.1" y="98.6">Bus</text>
<text x="192.1" y="98.6">Type</text>
<text x="200.3" y="101.5">SDA</text>
<text x="201" y="98.6">Bus</text>
<text x="203.1" y="96.1">USER</text>
<text x="204.9" y="98.6">Line</text>
<text x="208.2" y="96.1">Bus</text>
<text x="210.5" y="101.5">USER1_GP2_SDA_RX</text>
<text x="213.3" y="98.6">Schematic</text>
<text x="222.3" y="98.6">Node</text>
<text x="230.8" y="101.5">PB7</text>
<text x="234.1" y="98.6">MCU</text>
<text x="234.9" y="101.5">(27)</text>
<text x="238.5" y="98.6">Pin</text>
<text x="169.9" y="106.7">user1_usart1</text>
<text x="185.1" y="106.6">USART</text>
<text x="200.3" y="104">SCL</text>
<text x="200.3" y="106.6">RX</text>
<text x="210.5" y="104">USER1_GP1_SCL_TX</text>
<text x="210.5" y="106.6">USER1_GP2_SDA_RX</text>
<text x="230.8" y="104">PB6</text>
<text x="230.8" y="106.6">PB7</text>
<text x="234.9" y="104">(26)</text>
<text x="234.9" y="106.6">(27)</text>
<text x="200.3" y="109.1">TX</text>
<text x="203" y="112.6">PHER</text>
<text x="208.2" y="112.6">Bus</text>
<text x="210.5" y="109.1">USER1_GP1_SCL_TX</text>
<text x="230.8" y="109.1">PB6</text>
<text x="234.9" y="109.1">(26)</text>
<text x="169.9" y="118.1">pher1_i2c2</text>
<text x="170.9" y="115.1">OS</text>
<text x="174.1" y="115.1">Port</text>
<text x="178.4" y="115.1">Name</text>
<text x="185.1" y="118">I2C</text>
<text x="188.1" y="115.1">Bus</text>
<text x="192.1" y="115.1">Type</text>
<text x="200.3" y="118">SCL</text>
<text x="203.5" y="115.1">Bus</text>
<text x="207.4" y="115.1">Line</text>
<text x="215.9" y="115.1">Schematic</text>
<text x="224.9" y="115.1">Node</text>
<text x="230.8" y="118">PA9</text>
<text x="234.1" y="115.1">MCU</text>
<text x="234.7" y="118">(18)</text>
<text x="238.5" y="115.1">Pin</text>
<text x="200.3" y="120.5">SDA</text>
<text x="230.8" y="120.5">PA10</text>
<text x="235.6" y="120.5">(19)</text>
</g>
<g font-size="1" fill="#f90">
<text x="37.6" y="29.9">VDD</text>
<text x="61" y="100.1">VDD</text>
<text x="36.9" y="178.5">VLED</text>
</g>
<g font-size="1" fill="#0000c2">
<text x="127" y="35.3">DBG_SWCLK</text>
<text x="135" y="45.4">USER_IRQB_TX</text>
<text x="135.4" y="53.1">USBC_FRSTX1</text>
<text x="135.4" y="55.6">USBC_FRSTX2</text>
<text x="149.8" y="69.3">PHER1_SCL</text>
<text x="149.8" y="71.9">PHER1_SDA</text>
<text x="25.7" y="76.9">USER1_GP1_SCL_TX</text>
<text x="149.8" y="76.9">DBG_SWCLK</text>
<text x="149.8" y="74.4">DBG_SWDIO</text>
<text x="25.4" y="79.5">USER1_GP2_SDA_RX</text>
<text x="61" y="108.9">USER1_GP2_SDA_RX</text>
<text x="61" y="111.5">USER1_GP1_SCL_TX</text>
<text x="61" y="116.6">PHER1_SCL</text>
<text x="61" y="114">PHER1_SDA</text>
<text x="61" y="124.2">USER_IRQB_TX</text>
<text x="83.3" y="138.2">USBC_FRSTX1</text>
<text x="110" y="138.2">USBC_FRSTX2</text>
</g>
<g font-size="1" fill="#006464">
<text x="139.4" y="38.8">R61</text>
<text x="80" y="103.6">R51</text>
<text x="88.9" y="103.6">R52</text>
<text x="97.8" y="103.6">R53</text>
<text x="106.6" y="103.6">R55</text>
<text x="115.5" y="103.6">R59</text>
<text x="124.4" y="103.6">R60</text>
<text x="69.2" y="150.6">R50</text>
<text x="95.9" y="150.6">R54</text>
<text x="106.3" y="165.8">R56</text>
<text x="106.3" y="173.5">R57</text>
<text x="106.3" y="181.1">R58</text>
</g>
<g font-size="1" fill="#725600">
<text x="149.8" y="36.3">BOOT</text>
<text x="37.7" y="46.5">RST</text>
<text x="32.6" y="51.5">USBC_CC1</text>
<text x="149.8" y="49">USER_IRQB</text>
<text x="149.8" y="51.5">PHER1_IRQ1</text>
<text x="32.6" y="56.6">USBC_CC2</text>
<text x="28.8" y="64.2">USBC_VPWR_EN</text>
<text x="149.8" y="64.2">VDD1_DISCH_EN</text>
<text x="23.7" y="69.3">USBC_VBUS_DISCH_EN</text>
<text x="33.2" y="66.8">USBC_FLT</text>
<text x="33.9" y="74.4">VDD1_EN</text>
<text x="37.6" y="82">BTN</text>
<text x="35.7" y="84.6">BC_CE</text>
</g>
<g font-size="1" fill="#0f0f0f">
<text x="141.2" y="58.1">LED_G</text>
<text x="141.2" y="60.7">LED_R</text>
<text x="141.4" y="65.8">LED_Y</text>
<text x="61" y="119.1">PHER1_IRQ1</text>
<text x="61" y="121.6">USER_IRQB</text>
<text x="85.9" y="140.7">USBC_CC1</text>
<text x="112.6" y="140.7">USBC_CC2</text>
<text x="116" y="169.9">LED_Y</text>
<text x="115.8" y="177.5">LED_G</text>
<text x="115.8" y="185.1">LED_R</text>
</g>
<g font-size=".8" fill="#484848">
<text x="215.6" y="117.8">PHER1_SCL</text>
<text x="215.6" y="120.3">PHER1_SDA</text>
<text x="106.7" y="128.6">*</text>
<text x="108.1" y="128.6">I/O</text>
<text x="111" y="128.6">pull-ups</text>
</g>
</svg>
